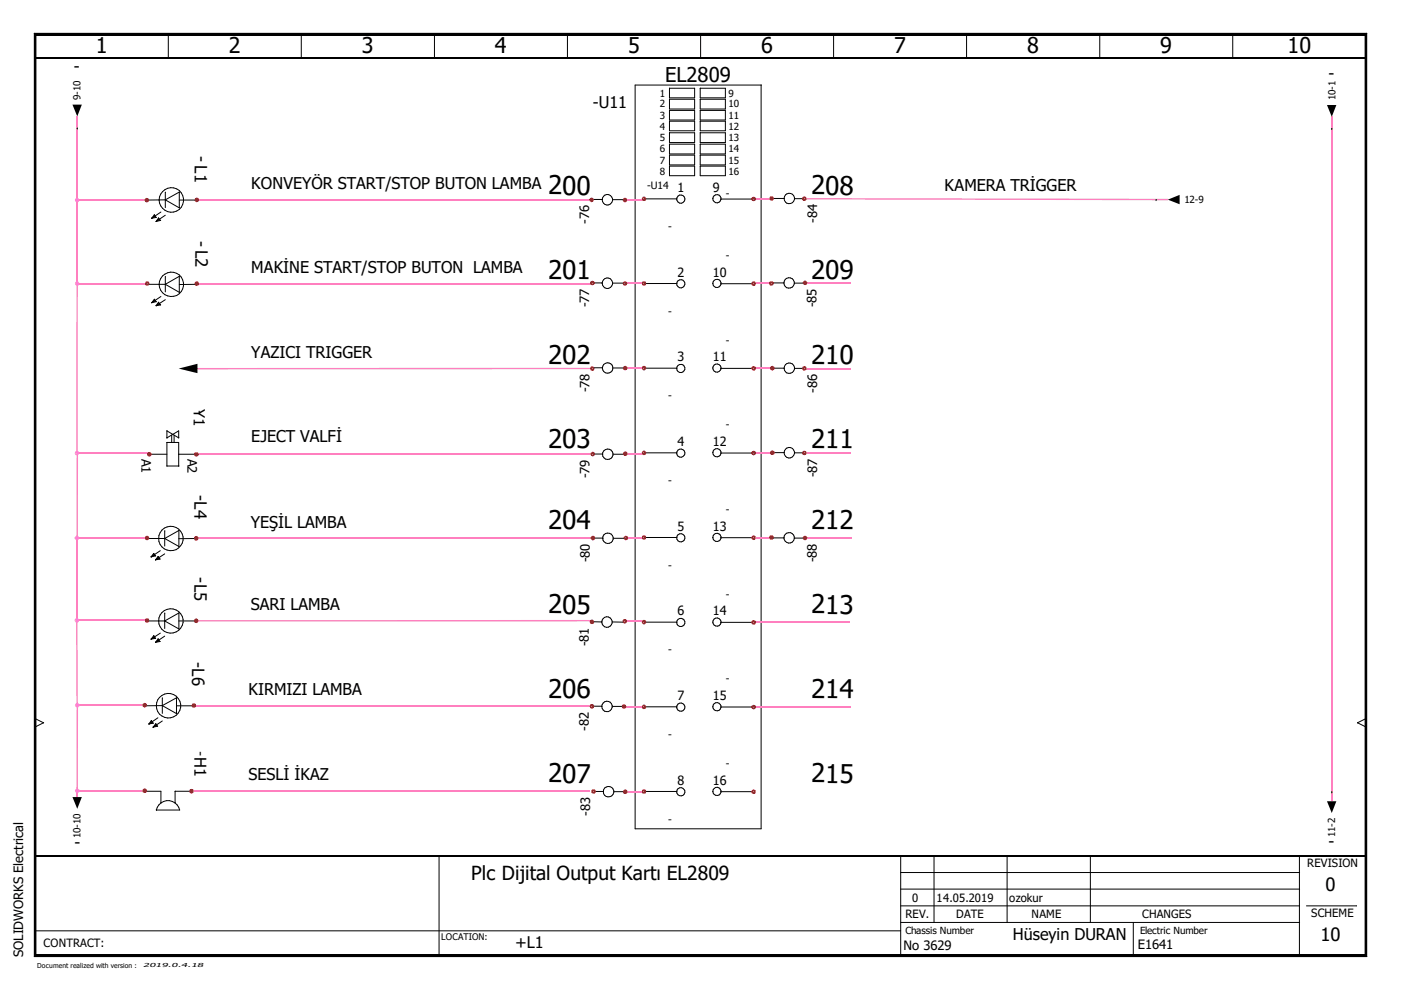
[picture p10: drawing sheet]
<svg xmlns="http://www.w3.org/2000/svg" width="297mm" height="210mm" viewBox="0 0 297 210" stroke-linecap="round" stroke-linejoin="round" font-family="sans-serif">
<path d="M.1 0h296.8v209.8h-296.8z" fill="none" stroke="#fff" stroke-width=".21"/>
<g fill="none" stroke="#000" stroke-width=".21">
<path d="M7.3 7.1l.3 .4zM7.3 7.1h282.5zM7.3 7.1v195.7zM7.3 7.1h282.5v195.7h-282.5zM7.6 7.5h281.8zM7.6 7.5v194.9zM7.6 7.5h281.8v194.9h-281.8zM35.7 7.2v5M63.9 7.2v5M92.2 7.2l-.1 5M120.4 7.2l-.1 5M148.6 7.2l-.1 5"/>
<path d="M161.4 18v157.7h-26.7v-157.7h26.7M176.8 7.2l-.1 5M205 7.2l-.1 5M233.2 7.2v5M261.4 7.2v5M289.4 7.5v194.9zM289.8 7.1l-.4 .4zM289.8 7.1v195.7zM136.7 42.2h6.8M143.5 42.2h.1M151.1 42.1h.1M152.8 42.2h6.8"/>
<path d="M136.7 78.1h6.8M136.7 60.1h6.8M143.5 78.1h.1M143.5 60.2h.1M151.1 78h.1M151.1 60.1h.1M152.8 78.1h6.8M152.8 60.2h6.8M136.7 96h6.8M143.5 96.1h.1M151.1 96h.1M152.8 96.1h6.8"/>
<path d="M136.7 114h6.8M143.5 114h.1M151.1 114h.1M152.8 114h6.8M136.7 131.9h6.8M143.5 132h.1M151.1 131.9h.1M152.8 132h6.8M7.4 154.1h.1M7.4 152.4l1.8 .8M9.2 153.2l-1.8 .9M9.2 153.2h.1"/>
<path d="M136.7 149.9h6.8M143.5 149.9h.1M151.1 149.9h.1M152.8 149.9h6.8M287.8 153.2h.1M287.8 153.2l1.8 .9M289.6 154.1h.1M289.6 152.4l-1.8 .8M136.7 167.8h6.8M143.5 167.9h.1M151.1 167.8h.1M152.8 167.9h6.8"/>
<path d="M7.4 197.4h183.6M93.1 181.5v21.1M191 195.6h84.5M191 192.1h84.5M191 188.5h84.5M191 185h84.5M191 181.5v21.1M198.1 181.5l-.1 14.1M213.6 181.5l-.1 14.1M231.2 181.5v14.1M240.3 195.6v7M275.5 181.5h.1"/>
<path d="M275.5 181.5v21.1M277 192.1h10.6M7.3 202.8h282.5zM7.6 202.4l-.3 .4zM7.6 202.4h281.8zM289.4 202.4l.4 .4z"/>
<circle cx="144.3" cy="42.2" r=".88"/>
<circle cx="152" cy="42.1" r=".88"/>
<circle cx="144.3" cy="78.1" r=".88"/>
<circle cx="144.3" cy="60.2" r=".88"/>
<circle cx="152" cy="78" r=".87"/>
<circle cx="152" cy="60.1" r=".88"/>
<circle cx="144.3" cy="96.1" r=".87"/>
<circle cx="152" cy="96" r=".87"/>
<circle cx="144.3" cy="114" r=".87"/>
<circle cx="152" cy="113.9" r=".87"/>
<circle cx="144.3" cy="132" r=".87"/>
<circle cx="152" cy="131.9" r=".88"/>
<circle cx="144.3" cy="149.9" r=".88"/>
<circle cx="152" cy="149.9" r=".88"/>
<circle cx="144.3" cy="167.9" r=".88"/>
<circle cx="152" cy="167.8" r=".88"/>
</g>
<path d="M7.3 7.3h282.5M7.3 202.6h282.5" fill="none" stroke="#000" stroke-width=".38"/>
<path d="M7.3 7.1l.3 .4zM289.8 7.1l-.4 .4zM7.6 202.4l-.3 .4zM289.4 202.4l.4 .4z" fill="#000"/>
<path d="M7.4 7.1v195.7M7.4 12.2h282.2M289.6 7.1v195.7M7.4 181.5h282.2" fill="none" stroke="#000" stroke-width=".34"/>
<path d="M16.2 167.7h.3v1.3h-.3z" fill-rule="evenodd" fill="#ff7fbf"/>
<path d="M16.4 24.6v35.5M282.3 24.7v145.2M16.4 42.4h14.7M41.7 42.4h83.7M170.7 60h9.6M16.4 60.1h14.8M41.7 60.1h83.6M16.4 96.1h15.3M41.4 96.2h83.9M170.7 114.1h9.8M160.2 131.9h20.1" fill="none" stroke="#ff7fbf" stroke-width=".3"/>
<path d="M41.7 78.1h83.9M16.4 96.1v18" fill="none" stroke="#ff7fbf" stroke-width=".34"/>
<g fill="none" stroke="#000" stroke-width=".21">
<path d="M141.9 18.7h5.4v2h-5.4zM148.5 18.7h5.3v2h-5.3zM16.4 27.2h.1M141.9 21h5.4v2.1h-5.4zM141.9 23.4h5.4v2h-5.4zM141.9 25.7h5.4v2h-5.4zM141.9 28.2h5.4v2h-5.4zM141.9 30.6h5.4v2h-5.4zM141.9 32.9h5.4v2.1h-5.4zM141.9 35.2h5.4v2.1h-5.4zM148.5 21h5.3v2.1h-5.3zM148.5 23.4h5.3v2h-5.3z"/>
<path d="M148.5 25.7h5.3v2h-5.3zM148.5 28.2h5.3v2h-5.3zM148.5 30.6h5.3v2h-5.3zM148.5 32.9h5.3v2.1h-5.3zM148.5 35.2h5.3v2.1h-5.3zM282.4 27.3h.1M31.7 96.3h3.7M35.4 92.8l2.5-1.4v1.4M35.4 91.4v1.4M35.4 92.8h.1M35.4 91.4l2.5 1.4M35.4 91.4h.1"/>
<path d="M36.4 92.2v1.6M36.9 92.2v1.6M37.9 96.3h3.8M37.9 98.8v-5h-2.5v5h2.5M37.9 92.8h.1M16.4 167h.1"/>
</g>
<path d="M15.4 22.2h2l-1 2.5zM281.3 22.3h2l-.9 2.5zM15.4 169h2l-1 2.5z" fill="#000"/>
<path d="M170.8 42l76.8 .2v.3l-76.8-.2z" fill="#ff7fbf"/>
<g fill="none" stroke="#ff7fbf" stroke-width=".3">
<path d="M132.5 42.4h3.9M160.2 42.1h3.4M132.5 60.1h3.6M132.5 78h3.6M160.1 78.1h3.3M160.2 60.1h3.3M170.8 78.2h9.6M132.6 96.2h3.5M160.1 96h3.3M170.7 96.1h9.6M31.2 114.1h-14.9v17.4M41.6 114.2h83.9"/>
<path d="M132.7 114.1h3.5M160.2 114h3.4M16.3 131.6h14.9M132.5 131.7h3.5M16.4 149.5h14.3M41.1 149.6h83.9M132.6 149.9h3.5M160.2 149.9h20.2M16.4 167.7h14.3M41.1 167.8h83.9M132.6 167.9h3.5"/>
</g>
<g fill="none" stroke="#000" stroke-width=".21">
<path d="M32.2 46.3h.1M32.7 45.6l-.5 .7M32.7 45.6h.1M32.7 45.6l.4 .5M33.1 46.9h.1M33.1 46.1h.1M33.1 46.1l-.9 .2M33.6 46.2l-.5 .7M33.6 46.2h.1M33.6 46.2l.4 .5M33.7 42.4h.1M34 46.7h.1"/>
<path d="M34 46.7l-.9 .2M34.1 45l-1.9 1.3M35 42.4h.1M35 42.4h-3.8M35 42.4l3 1.7M35 45.6l-1.9 1.3M35.1 40.8l-.1 3.2M35.1 58.7l-.1 3.2M38 58.6l-3 1.7 3 1.7M38 40.7v3.4M38 58.6v3.4M38 58.6h.1"/>
<path d="M38 44.1h.1M38 40.7h.1M38 40.7l-3 1.7M38 42.4h3.9M125.8 42.3h1.9M125.8 60h1.9M127.7 42.3h.1M129.9 42.3h2.3M163.9 60h2.3M163.9 42.1h2.4M168.5 42.1h1.8M245.1 42.3h.1"/>
<path d="M31.2 60.3h3.9M32.2 64.2h.1M32.7 63.5l-.5 .7M32.7 63.5h.1M32.7 63.5l.4 .5M33.1 64.8h.1M33.1 64h.1M33.1 64l-.9 .2M33.6 64.1l-.5 .7M33.6 64.1h.1M33.6 64.1l.4 .5M34 64.6h.1"/>
<path d="M34 64.6l-.9 .2M34.1 62.9l-1.9 1.3M35 63.5l-1.9 1.3M38 62h.1M41.9 60.3h.1M41.9 60.3h-3.9M125.9 78h1.8M127.7 60h.1M127.7 78h.1M129.9 60h2.3M129.9 78h2.4M163.9 78.1h2.4"/>
<path d="M168.4 60h1.9M168.5 78.1h1.8M125.9 96.3h1.9M127.8 96.3h.1M130 96.3h2.3M163.9 96h2.4M168.5 96h1.8M31 114.2h4M32 118.1h.1M32.6 117.3l-.6 .8M32.6 117.3h.1M32.6 117.3l.4 .6"/>
<path d="M33 118.7h.1M33 117.9h.1M33 117.9l-1 .2M33.5 118l-.5 .7M33.5 118h.1M33.5 118l.4 .5M33.9 118.5h.1M33.9 118.5l-.9 .2M34 116.8l-2 1.3M34.9 117.4l-1.9 1.3M35 112.6l-.1 3.2M37.9 112.5l-3 1.7 3 1.7"/>
<path d="M37.9 115.9h.1M37.9 112.5v3.4M37.9 112.5h.1M41.8 114.2h-3.9M125.9 114.1h1.9M127.8 114.1h.1M130 114.1h2.4M163.9 114h2.3M168.5 114.1h1.8M31 131.7h4M32 135.5h.1M32.6 134.8l-.6 .7"/>
<path d="M32.6 134.8h.1M32.6 134.8l.4 .5M33 136.2h.1M33 135.3h.1M33 135.3l-1 .2M33.5 135.5l-.5 .7M33.5 135.5h.1M33.5 135.5l.4 .5M33.9 136h.1M33.9 136l-.9 .2M34 134.2l-2 1.3M34.9 134.9l-1.9 1.3"/>
<path d="M35 130l-.1 3.3M37.9 131.7h3.9M37.9 130v3.3M37.9 130l-3 1.7 3 1.6M37.9 133.3h.1M37.9 130h.1M125.7 131.8l1.9 .1M129.8 131.9h2.3M132.1 131.9h.1M31.6 153.5h.1M32.1 152.8l-.5 .7M32.1 152.8h.1"/>
<path d="M32.1 152.8l.4 .5M32.5 154.2h.1M32.5 153.3h.1M32.5 153.3l-.9 .2M33 153.5l-.5 .7M33 153.5h.1M33 153.5l.4 .5M33.1 149.6h.1M33.4 154h.1M33.4 154l-.9 .2M33.5 152.2l-1.9 1.3M34.4 149.6h-3.9"/>
<path d="M34.4 149.6h.1M34.4 149.6l3 1.7M34.4 152.9l-1.9 1.3M34.5 148l-.1 3.3M37.4 151.3h.1M37.4 148v3.3M37.4 148h.1M37.4 148l-3 1.6M37.4 149.6h3.9M125.7 149.7h1.9M127.6 149.8h.1M129.8 149.8h2.4"/>
<path d="M30.6 167.8h3.5v2.4M34.1 170.2h.1M34.2 170.2l-.8 1-.3 .5h5l-.2-.5-.8-1M34.2 170.2a2.44 2.44 0 0 1 2.9 0M37.1 170.2h.1M40.6 167.8h-3.5v2.4M126.1 167.8h1.8M127.9 167.9h.1M130.1 167.9h2.4M282.4 167.9h.1"/>
<circle cx="36.3" cy="42.4" r="2.61"/>
<circle cx="128.8" cy="42.4" r="1.11"/>
<circle cx="167.3" cy="60" r="1.11"/>
<circle cx="167.3" cy="42.1" r="1.11"/>
<circle cx="36.3" cy="60.3" r="2.61"/>
<circle cx="128.8" cy="60" r="1.11"/>
<circle cx="128.8" cy="78" r="1.11"/>
<circle cx="167.3" cy="78.1" r="1.11"/>
<circle cx="128.9" cy="96.3" r="1.11"/>
<circle cx="167.3" cy="96" r="1.11"/>
<circle cx="36.2" cy="114.2" r="2.59"/>
<circle cx="128.9" cy="114.1" r="1.11"/>
<circle cx="167.3" cy="114" r="1.12"/>
<circle cx="36.2" cy="131.6" r="2.6"/>
<circle cx="128.7" cy="131.9" r="1.11"/>
<circle cx="35.7" cy="149.6" r="2.59"/>
<circle cx="128.7" cy="149.8" r="1.11"/>
<circle cx="129" cy="167.8" r="1.11"/>
</g>
<g fill="#000">
<path d="M32.7 45.6l.4 .5h-.4zM32.7 45.6v.5l-.5 .2zM33.6 46.2l.4 .5-.4 .1zM33.6 46.2v.6l-.5 .1zM247.6 42.3l2.5-1v2zM32.7 63.5l.4 .5-.4 .1zM32.7 63.5v.6l-.5 .1zM33.6 64.1l.4 .5-.4 .1zM33.6 64.1v.6l-.5 .1zM37.9 78.1l4-1v2zM32.6 117.3l.4 .6h-.4zM32.6 117.3v.6l-.6 .2z"/>
<path d="M33.5 118l.4 .5-.4 .1zM33.5 118v.6l-.5 .1zM32.6 134.8l.4 .5-.4 .1zM32.6 134.8v.6l-.6 .1zM33.5 135.5l.4 .5-.4 .1zM33.5 135.5v.6l-.5 .1zM32.1 152.8l.4 .5-.4 .1zM32.1 152.8v.6l-.5 .1zM33 153.5l.4 .5-.4 .1zM33 153.5v.6l-.5 .1zM281.3 169.9h2l-.9 2.5z"/>
</g>
<path d="M16.3 60.1v36M41.6 131.6h83.9M16.4 149.5v18.2" fill="none" stroke="#ff7fbf" stroke-width=".34"/>
<path d="M16.3 131.5v18" fill="none" stroke="#ff7fbf" stroke-width=".38"/>
<g fill="#a50000">
<path d="M171 113.7l.2 .3h-.5z"/>
<path d="M170.7 113.6l.3 .1-.3 .3z"/>
<path d="M170.3 113.7l.4-.1v.4z"/>
<path d="M170.3 113.7l.3 .3h-.4z"/>
<path d="M170.2 114l.4 .1-.3 .3z"/>
<path d="M170.6 114.1l.1 .5-.4-.2z"/>
<path d="M170.7 114.1l.3 .3-.3 .2z"/>
<path d="M170.7 114h.5l-.2 .4z"/>
<path d="M171 59.6l.2 .4h-.5z"/>
<path d="M170.7 59.5l.3 .1-.3 .3z"/>
<path d="M170.3 59.6l.4-.1-.1 .4z"/>
<path d="M170.3 59.6l.3 .4h-.4z"/>
<path d="M170.2 60h.4l-.3 .3z"/>
<path d="M170.6 60l.1 .5-.4-.2z"/>
<path d="M170.7 60l.3 .3-.3 .2z"/>
<path d="M170.7 60h.5l-.2 .3z"/>
<path d="M170.6 42.1l.3-.3 .1 .3z"/>
<path d="M170.5 41.6l.4 .2-.3 .3z"/>
<path d="M170.2 41.8l.3-.2v.5z"/>
<path d="M170.2 41.8l.3 .3h-.5z"/>
<path d="M170 42.1l.5 .1-.3 .3z"/>
<path d="M170.2 42.5l.3-.3v.4z"/>
<path d="M170.5 42.2l.4 .3-.4 .1z"/>
<path d="M170.6 42.2l.4-.1-.1 .4z"/>
<path d="M170.6 96l.3-.3 .1 .3z"/>
<path d="M170.5 95.5l.4 .2-.3 .3z"/>
<path d="M170.2 95.7l.3-.2v.5z"/>
<path d="M170.2 95.7l.3 .3h-.5z"/>
<path d="M170 96l.5 .1-.3 .3z"/>
<path d="M170.5 96.1v.4l-.3-.1z"/>
<path d="M170.5 96.1l.4 .3-.4 .1z"/>
<path d="M170.6 96.1l.4-.1-.1 .4z"/>
<path d="M170.6 78.1l.3-.3 .1 .3z"/>
<path d="M170.5 77.6l.4 .2-.3 .3z"/>
<path d="M170.2 77.8l.3-.2v.5z"/>
<path d="M170.2 77.8l.3 .3h-.5z"/>
<path d="M170 78.1h.5l-.3 .3z"/>
<path d="M170.5 78.1v.5l-.3-.2z"/>
<path d="M170.5 78.1l.4 .3-.4 .2z"/>
<path d="M170.6 78.1h.4l-.1 .3z"/>
<path d="M163.8 96l.3-.4 .1 .4z"/>
<path d="M163.7 95.5l.4 .1-.3 .4z"/>
<path d="M163.4 95.6l.3-.1v.4z"/>
<path d="M163.4 95.6l.3 .4h-.5z"/>
<path d="M163.2 96h.5l-.3 .4z"/>
<path d="M163.7 96v.5l-.3-.1z"/>
<path d="M163.7 96.1l.4 .3-.4 .1z"/>
<path d="M163.8 96h.4l-.1 .4z"/>
<path d="M163.8 78l.3-.3 .1 .4z"/>
<path d="M163.7 77.6l.4 .1-.3 .3z"/>
<path d="M163.4 77.7l.3-.1v.4z"/>
<path d="M163.4 77.7l.3 .4h-.5z"/>
<path d="M163.2 78.1h.5l-.3 .3z"/>
<path d="M163.7 78.1v.5l-.3-.2z"/>
<path d="M163.7 78.1l.4 .3-.4 .2z"/>
<path d="M163.8 78.1h.4l-.1 .3z"/>
<path d="M163.6 42l.4-.3 .1 .4z"/>
<path d="M163.6 41.6l.4 .1-.4 .3z"/>
<path d="M163.2 41.7l.4-.1v.4z"/>
<path d="M163.2 41.7l.4 .3-.5 .1z"/>
<path d="M163.1 42.1h.5l-.4 .3z"/>
<path d="M163.2 42.4l.4-.3v.5z"/>
<path d="M163.6 42.1l.4 .3-.4 .2z"/>
<path d="M163.6 42.1h.5l-.1 .3z"/>
<path d="M163.6 113.9l.3-.3 .2 .4z"/>
<path d="M163.6 113.5l.3 .1-.3 .3z"/>
<path d="M163.2 113.6l.4-.1v.4z"/>
<path d="M163.2 113.6l.3 .4h-.4z"/>
<path d="M163.1 114h.4l-.3 .3z"/>
<path d="M163.2 114.3l.4-.3v.5z"/>
<path d="M163.6 114l.3 .3-.3 .2z"/>
<path d="M163.6 114h.5l-.2 .3z"/>
<path d="M163.6 60.1l.3-.4 .1 .4z"/>
<path d="M163.5 59.6l.4 .1-.3 .4z"/>
<path d="M163.2 59.7l.3-.1v.5z"/>
<path d="M163.2 59.7l.3 .4h-.4z"/>
<path d="M163.1 60.1l.4 .1-.3 .3z"/>
<path d="M163.5 60.2v.4l-.3-.1z"/>
<path d="M163.5 60.2l.4 .3-.4 .1z"/>
<path d="M163.6 60.1h.4l-.1 .4z"/>
<path d="M159.8 167.9l.3-.4 .2 .4z"/>
<path d="M159.8 167.4l.3 .1-.3 .4z"/>
<path d="M159.4 167.5l.4-.1v.4z"/>
<path d="M159.4 167.5l.4 .4h-.5z"/>
<path d="M159.3 167.9h.5l-.4 .3z"/>
<path d="M159.8 167.9v.5l-.4-.2z"/>
<path d="M159.8 167.9l.3 .3-.3 .2z"/>
<path d="M159.8 167.9h.5l-.2 .3z"/>
<path d="M159.8 149.9l.3-.3 .2 .3z"/>
<path d="M159.8 149.4l.3 .2-.3 .3z"/>
<path d="M159.4 149.6l.4-.2v.5z"/>
<path d="M159.4 149.6l.4 .3h-.5z"/>
<path d="M159.3 149.9h.5l-.4 .4z"/>
<path d="M159.8 149.9v.5l-.4-.1z"/>
<path d="M159.8 149.9l.3 .4-.3 .1z"/>
<path d="M159.8 149.9h.5l-.2 .4z"/>
<path d="M159.8 131.9l.3-.3 .2 .4z"/>
<path d="M159.8 131.4l.3 .2-.3 .3z"/>
<path d="M159.4 131.6l.4-.2v.5z"/>
<path d="M159.4 131.6l.4 .3-.5 .1z"/>
<path d="M159.3 132h.5l-.4 .3z"/>
<path d="M159.8 132v.5l-.4-.2z"/>
<path d="M159.8 132l.3 .3-.3 .2z"/>
<path d="M159.8 132h.5l-.2 .3z"/>
<path d="M159.8 114l.3-.3 .2 .3z"/>
<path d="M159.8 113.5l.3 .2-.3 .3z"/>
<path d="M159.4 113.7l.4-.2v.5z"/>
<path d="M159.4 113.7l.4 .3h-.5z"/>
<path d="M159.3 114h.5l-.4 .3z"/>
<path d="M159.4 114.3l.4-.3v.5z"/>
<path d="M159.8 114l.3 .3-.3 .2z"/>
<path d="M159.8 114h.5l-.2 .3z"/>
<path d="M159.8 96l.3-.3 .2 .4z"/>
<path d="M159.8 95.5l.3 .2-.3 .3z"/>
<path d="M159.4 95.7l.4-.2v.5z"/>
<path d="M159.4 95.7l.4 .3-.5 .1z"/>
<path d="M159.3 96.1h.5l-.4 .3z"/>
<path d="M159.4 96.4l.4-.3v.5z"/>
<path d="M159.8 96.1l.3 .3-.3 .2z"/>
<path d="M159.8 96.1h.5l-.2 .3z"/>
<path d="M159.8 78.1l.3-.3 .2 .3z"/>
<path d="M159.8 77.6l.3 .2-.3 .3z"/>
<path d="M159.4 77.8l.4-.2v.5z"/>
<path d="M159.4 77.8l.4 .3h-.5z"/>
<path d="M159.3 78.1h.5l-.4 .3z"/>
<path d="M159.4 78.4l.4-.3v.5z"/>
<path d="M159.8 78.1l.3 .3-.3 .2z"/>
<path d="M159.8 78.1h.5l-.2 .3z"/>
<path d="M159.8 60.1l.3-.3 .2 .4z"/>
<path d="M159.8 59.6l.3 .2-.3 .3z"/>
<path d="M159.4 59.8l.4-.2v.5z"/>
<path d="M159.4 59.8l.3 .4h-.4z"/>
<path d="M159.3 60.2h.5l-.4 .3z"/>
<path d="M159.4 60.5l.4-.3v.5z"/>
<path d="M159.8 60.2l.3 .3-.3 .2z"/>
<path d="M159.8 60.2h.5l-.2 .3z"/>
<path d="M159.8 42.2l.3-.4 .2 .4z"/>
<path d="M159.8 41.7l.3 .1-.3 .4z"/>
<path d="M159.4 41.8l.4-.1v.5z"/>
<path d="M159.4 41.8l.3 .4h-.4z"/>
<path d="M159.3 42.2h.5l-.4 .3z"/>
<path d="M159.4 42.5l.4-.3v.5z"/>
<path d="M159.8 42.2l.3 .3-.3 .2z"/>
<path d="M159.8 42.2h.5l-.2 .3z"/>
<path d="M136.6 167.8l.3-.3 .1 .3z"/>
<path d="M136.5 167.3l.4 .2-.3 .3z"/>
<path d="M136.2 167.5l.3-.2v.5z"/>
<path d="M136.2 167.5l.3 .3h-.4z"/>
<path d="M136.1 167.8l.4 .1-.3 .3z"/>
<path d="M136.5 167.9v.4l-.3-.1z"/>
<path d="M136.5 167.9l.4 .3-.4 .1z"/>
<path d="M136.6 167.8h.4l-.1 .4z"/>
<path d="M136.6 149.8l.3-.3 .1 .4z"/>
<path d="M136.5 149.4l.4 .1-.3 .3z"/>
<path d="M136.2 149.5l.3-.1v.4z"/>
<path d="M136.2 149.5l.3 .4h-.4z"/>
<path d="M136.1 149.9h.4l-.3 .3z"/>
<path d="M136.5 149.9v.5l-.3-.2z"/>
<path d="M136.5 149.9l.4 .3-.4 .2z"/>
<path d="M136.6 149.9h.4l-.1 .3z"/>
<path d="M136.6 131.9l.3-.3 .1 .3z"/>
<path d="M136.5 131.4l.4 .2-.3 .3z"/>
<path d="M136.2 131.6l.3-.2v.5z"/>
<path d="M136.2 131.6l.3 .3h-.4z"/>
<path d="M136.1 131.9l.4 .1-.3 .2z"/>
<path d="M136.5 132v.4l-.3-.2z"/>
<path d="M136.5 132l.4 .2-.4 .2z"/>
<path d="M136.6 131.9h.4l-.1 .3z"/>
<path d="M136.6 113.9l.3-.3 .1 .4z"/>
<path d="M136.5 113.5l.4 .1-.3 .3z"/>
<path d="M136.2 113.6l.3-.1v.4z"/>
<path d="M136.2 113.6l.3 .4h-.4z"/>
<path d="M136.1 114h.4l-.3 .3z"/>
<path d="M136.5 114v.5l-.3-.2z"/>
<path d="M136.5 114l.4 .3-.4 .2z"/>
<path d="M136.6 114h.4l-.1 .3z"/>
<path d="M136.6 96l.3-.3 .1 .3z"/>
<path d="M136.5 95.5l.4 .2-.3 .3z"/>
<path d="M136.2 95.7l.3-.2v.5z"/>
<path d="M136.2 95.7l.3 .3h-.4z"/>
<path d="M136.1 96l.4 .1-.3 .3z"/>
<path d="M136.5 96.1v.4l-.3-.1z"/>
<path d="M136.5 96.1l.4 .3-.4 .1z"/>
<path d="M136.6 96h.4l-.1 .4z"/>
<path d="M136.6 78l.3-.3 .1 .4z"/>
<path d="M136.5 77.6l.4 .1-.3 .3z"/>
<path d="M136.2 77.7l.3-.1v.4z"/>
<path d="M136.2 77.7l.3 .4h-.4z"/>
<path d="M136.1 78.1h.4l-.3 .3z"/>
<path d="M136.5 78.1v.5l-.3-.2z"/>
<path d="M136.5 78.1l.4 .3-.4 .2z"/>
<path d="M136.6 78.1h.4l-.1 .3z"/>
<path d="M136.6 60.1l.3-.4 .1 .4z"/>
<path d="M136.5 59.6l.4 .1-.3 .4z"/>
<path d="M136.2 59.7l.3-.1v.5z"/>
<path d="M136.2 59.7l.3 .4h-.4z"/>
<path d="M136.1 60.1h.4l-.3 .4z"/>
<path d="M136.5 60.1v.5l-.3-.1z"/>
<path d="M136.5 60.2l.4 .3-.4 .1z"/>
<path d="M136.6 60.1h.4l-.1 .4z"/>
<path d="M136.6 42.1l.3-.3 .1 .4z"/>
<path d="M136.5 41.7l.4 .1-.3 .3z"/>
<path d="M136.2 41.8l.3-.1v.4z"/>
<path d="M136.2 41.8l.3 .4h-.4z"/>
<path d="M136.1 42.2h.4l-.3 .3z"/>
<path d="M136.5 42.2v.4l-.3-.1z"/>
<path d="M136.5 42.2l.4 .3-.4 .1z"/>
<path d="M136.6 42.2h.4l-.1 .3z"/>
<path d="M132.7 114l.4-.3 .1 .3z"/>
<path d="M132.7 113.6l.4 .1-.4 .3z"/>
<path d="M132.3 113.7l.4-.1v.4z"/>
<path d="M132.3 113.7l.3 .3h-.4z"/>
<path d="M132.2 114l.4 .1-.3 .3z"/>
<path d="M132.6 114.1l.1 .5-.4-.2z"/>
<path d="M132.7 114.1l.4 .3-.4 .2z"/>
<path d="M132.7 114h.5l-.1 .4z"/>
<path d="M132.6 96.1l.3-.3 .2 .4z"/>
<path d="M132.6 95.7l.3 .1-.3 .3z"/>
<path d="M132.2 95.8l.4-.1v.4z"/>
<path d="M132.2 95.8l.3 .4h-.4z"/>
<path d="M132.1 96.2h.4l-.3 .4z"/>
<path d="M132.5 96.2l.1 .5-.4-.1z"/>
<path d="M132.6 96.2l.3 .4-.3 .1z"/>
<path d="M132.6 96.2h.5l-.2 .4z"/>
<path d="M132.6 167.9l.3-.4 .2 .4z"/>
<path d="M132.6 167.4l.3 .1-.3 .4z"/>
<path d="M132.2 167.5l.4-.1v.4z"/>
<path d="M132.2 167.5l.3 .4h-.4z"/>
<path d="M132.1 167.9h.4l-.3 .3z"/>
<path d="M132.5 167.9l.1 .5-.4-.2z"/>
<path d="M132.6 167.9l.3 .3-.3 .2z"/>
<path d="M132.6 167.9h.5l-.2 .3z"/>
<path d="M132.9 77.7l.2 .4h-.5z"/>
<path d="M132.5 77.6l.4 .1-.3 .3z"/>
<path d="M132.2 77.7l.3-.1v.4z"/>
<path d="M132.2 77.7l.3 .4h-.5z"/>
<path d="M132 78.1h.5l-.3 .3z"/>
<path d="M132.5 78.1v.4l-.3-.1z"/>
<path d="M132.5 78.1l.4 .3-.4 .1z"/>
<path d="M132.6 78.1h.5l-.2 .3z"/>
<path d="M132.5 60.1l.3-.3 .2 .3z"/>
<path d="M132.5 59.6l.3 .2-.3 .3z"/>
<path d="M132.2 59.8l.3-.2v.5z"/>
<path d="M132.2 59.8l.3 .3h-.5z"/>
<path d="M132 60.1l.5 .1-.3 .3z"/>
<path d="M132.5 60.2v.4l-.3-.1z"/>
<path d="M132.5 60.2l.3 .3-.3 .1z"/>
<path d="M132.5 60.1h.5l-.2 .4z"/>
<path d="M132.5 42.4l.3-.3 .2 .3z"/>
<path d="M132.5 41.9l.3 .2-.3 .3z"/>
<path d="M132.2 42.1l.3-.2v.5z"/>
<path d="M132.2 42.1l.3 .3h-.5z"/>
<path d="M132 42.4l.5 .1-.3 .3z"/>
<path d="M132.5 42.5v.4l-.3-.1z"/>
<path d="M132.5 42.5l.3 .3-.3 .1z"/>
<path d="M132.5 42.4h.5l-.2 .4z"/>
<path d="M132.8 131.4l.2 .3h-.5z"/>
<path d="M132.5 131.2l.3 .2-.3 .3z"/>
<path d="M132.1 131.4l.4-.2v.5z"/>
<path d="M132.1 131.4l.3 .3h-.5z"/>
<path d="M131.9 131.7h.5l-.3 .4z"/>
<path d="M132.4 131.7l.1 .5-.4-.1z"/>
<path d="M132.5 131.8l.3 .3-.3 .1z"/>
<path d="M132.5 131.7h.5l-.2 .4z"/>
<path d="M132.3 149.7l.3-.3 .2 .4z"/>
<path d="M132.3 149.3l.3 .1-.3 .3z"/>
<path d="M131.9 149.4l.4-.1v.4z"/>
<path d="M131.9 149.4l.3 .4h-.4z"/>
<path d="M131.8 149.8h.4l-.3 .4z"/>
<path d="M132.2 149.8l.1 .5-.4-.1z"/>
<path d="M132.3 149.8l.3 .4-.3 .1z"/>
<path d="M132.3 149.8h.5l-.2 .4z"/>
<path d="M125.9 167.8l.3-.3 .1 .3z"/>
<path d="M125.9 167.3l.3 .2-.3 .3z"/>
<path d="M125.5 167.5l.4-.2v.5z"/>
<path d="M125.5 167.5l.3 .3h-.5z"/>
<path d="M125.3 167.8l.5 .1-.3 .2z"/>
<path d="M125.5 168.1l.4-.2v.4z"/>
<path d="M125.9 167.9l.3 .2-.3 .2z"/>
<path d="M125.9 167.9l.4-.1-.1 .3z"/>
<path d="M126.1 113.7l.1 .4h-.4z"/>
<path d="M125.7 113.6l.4 .1-.3 .3z"/>
<path d="M125.3 113.7l.4-.1v.4z"/>
<path d="M125.3 113.7l.4 .4h-.5z"/>
<path d="M125.2 114.1h.5l-.4 .3z"/>
<path d="M125.3 114.4l.4-.3v.5z"/>
<path d="M125.7 114.1l.4 .3-.4 .2z"/>
<path d="M125.8 114.1h.4l-.1 .3z"/>
<path d="M125.7 96.2l.3-.3 .1 .4z"/>
<path d="M125.7 95.8l.3 .1-.3 .3z"/>
<path d="M125.3 95.9l.4-.1v.4z"/>
<path d="M125.3 95.9l.3 .4h-.4z"/>
<path d="M125.2 96.3h.4l-.3 .3z"/>
<path d="M125.3 96.6l.4-.3v.5z"/>
<path d="M125.7 96.3l.3 .3-.3 .2z"/>
<path d="M125.7 96.3h.4l-.1 .3z"/>
<path d="M125.9 59.6l.2 .4h-.5z"/>
<path d="M125.6 59.5l.3 .1-.3 .4z"/>
<path d="M125.2 59.6l.4-.1v.4z"/>
<path d="M125.2 59.6l.4 .4h-.5z"/>
<path d="M125.1 60h.5l-.4 .4z"/>
<path d="M125.2 60.4l.4-.3v.4z"/>
<path d="M125.6 60.1l.3 .3-.3 .1z"/>
<path d="M125.6 60h.5l-.2 .4z"/>
<path d="M125.6 78.1l.3-.3 .2 .3z"/>
<path d="M125.6 77.6l.3 .2-.3 .3z"/>
<path d="M125.2 77.8l.4-.2v.5z"/>
<path d="M125.2 77.8l.4 .3h-.5z"/>
<path d="M125.1 78.1l.5 .1-.4 .3z"/>
<path d="M125.2 78.5l.4-.3v.5z"/>
<path d="M125.6 78.2l.3 .3-.3 .2z"/>
<path d="M125.6 78.2l.5-.1-.2 .4z"/>
<path d="M125.6 149.7l.3-.3 .1 .3z"/>
<path d="M125.5 149.3l.4 .1-.3 .3z"/>
<path d="M125.1 149.4l.4-.1v.4z"/>
<path d="M125.1 149.4l.4 .3h-.5z"/>
<path d="M125 149.7l.5 .1-.4 .3z"/>
<path d="M125.5 149.8v.4l-.4-.1z"/>
<path d="M125.5 149.8l.4 .3-.4 .1z"/>
<path d="M125.6 149.7h.4l-.1 .4z"/>
<path d="M125.9 131.5l.1 .3h-.4z"/>
<path d="M125.5 131.4l.4 .1-.3 .3z"/>
<path d="M125.1 131.5l.4-.1v.4z"/>
<path d="M125.1 131.5l.4 .3h-.5z"/>
<path d="M125 131.8l.5 .1-.4 .3z"/>
<path d="M125.5 131.9v.4l-.4-.1z"/>
<path d="M125.5 131.9l.4 .3-.4 .1z"/>
<path d="M125.6 131.8h.4l-.1 .4z"/>
<path d="M125.5 42.3l.3-.3 .1 .4z"/>
<path d="M125.4 41.9l.4 .1-.3 .3z"/>
<path d="M125.1 42l.3-.1v.4z"/>
<path d="M125.1 42l.3 .4h-.5z"/>
<path d="M124.9 42.4h.5l-.3 .3z"/>
<path d="M125.4 42.4v.5l-.3-.2z"/>
<path d="M125.4 42.4l.4 .3-.4 .2z"/>
<path d="M125.5 42.4h.4l-.1 .3z"/>
<path d="M41.7 60.1l.4-.3 .1 .3z"/>
<path d="M41.7 59.6l.4 .2-.4 .3z"/>
<path d="M41.4 59.8l.3-.2v.5z"/>
<path d="M41.4 59.8l.3 .3h-.5z"/>
<path d="M41.2 60.1l.5 .1-.3 .3z"/>
<path d="M41.7 60.2v.4l-.3-.1z"/>
<path d="M41.7 60.2l.4 .3-.4 .1z"/>
<path d="M41.7 60.2l.5-.1-.1 .4z"/>
<path d="M41.7 42.3l.4-.3 .1 .4z"/>
<path d="M41.7 41.9l.4 .1-.4 .3z"/>
<path d="M41.4 42l.3-.1v.4z"/>
<path d="M41.4 42l.3 .3-.5 .1z"/>
<path d="M41.2 42.4h.5l-.3 .3z"/>
<path d="M41.4 42.7l.3-.3v.5z"/>
<path d="M41.7 42.4l.4 .3-.4 .2z"/>
<path d="M41.7 42.4h.5l-.1 .3z"/>
<path d="M41.7 96.3l.3-.3 .2 .3z"/>
<path d="M41.7 95.8l.3 .2-.3 .3z"/>
<path d="M41.3 96l.4-.2v.5z"/>
<path d="M41.3 96l.3 .3h-.5z"/>
<path d="M41.1 96.3l.5 .1-.3 .3z"/>
<path d="M41.6 96.4l.1 .4-.4-.1z"/>
<path d="M41.7 96.4l.3 .3-.3 .1z"/>
<path d="M41.7 96.3h.5l-.2 .4z"/>
<path d="M41.7 131.6l.2-.3 .2 .3z"/>
<path d="M41.6 131.1l.3 .2-.2 .3z"/>
<path d="M41.2 131.3l.4-.2v.5z"/>
<path d="M41.2 131.3l.4 .3h-.5z"/>
<path d="M41.1 131.6l.5 .1-.4 .3z"/>
<path d="M41.2 132l.4-.3v.4z"/>
<path d="M41.6 131.7l.3 .3-.3 .1z"/>
<path d="M41.7 131.6h.4l-.2 .4z"/>
<path d="M41.7 114.1l.2-.3 .2 .3z"/>
<path d="M41.6 113.6l.3 .2-.2 .3z"/>
<path d="M41.2 113.8l.4-.2v.5z"/>
<path d="M41.2 113.8l.4 .3h-.5z"/>
<path d="M41.1 114.1l.5 .1-.4 .3z"/>
<path d="M41.6 114.2v.4l-.4-.1z"/>
<path d="M41.6 114.2l.3 .3-.3 .1z"/>
<path d="M41.7 114.1h.4l-.2 .4z"/>
<path d="M41.4 149.2l.2 .4h-.5z"/>
<path d="M41.1 149.1l.3 .1-.3 .4z"/>
<path d="M40.8 149.2l.3-.1v.5z"/>
<path d="M40.8 149.2l.3 .4h-.5z"/>
<path d="M40.6 149.6h.5l-.3 .3z"/>
<path d="M41.1 149.6v.5l-.3-.2z"/>
<path d="M41.1 149.6l.3 .3-.3 .2z"/>
<path d="M41.1 149.6h.5l-.2 .3z"/>
<path d="M40.6 167.7l.4-.3 .1 .4z"/>
<path d="M40.6 167.3l.4 .1-.4 .3z"/>
<path d="M40.3 167.4l.3-.1v.4z"/>
<path d="M40.3 167.4l.3 .4h-.5z"/>
<path d="M40.1 167.8h.5l-.3 .3z"/>
<path d="M40.3 168.1l.3-.3v.5z"/>
<path d="M40.6 167.8l.4 .3-.4 .2z"/>
<path d="M40.6 167.8h.5l-.1 .3z"/>
<path d="M31.7 96.3l.3-.3 .2 .3z"/>
<path d="M31.7 95.8l.3 .2-.3 .3z"/>
<path d="M31.3 96l.4-.2v.5z"/>
<path d="M31.3 96l.3 .3h-.4z"/>
<path d="M31.2 96.3l.4 .1-.3 .3z"/>
<path d="M31.6 96.4l.1 .4-.4-.1z"/>
<path d="M31.7 96.4l.3 .3-.3 .1z"/>
<path d="M31.7 96.3h.5l-.2 .4z"/>
<path d="M31.2 60.1l.4-.3 .1 .3z"/>
<path d="M31.2 59.6l.4 .2-.4 .3z"/>
<path d="M30.9 59.8l.3-.2v.5z"/>
<path d="M30.9 59.8l.3 .3h-.5z"/>
<path d="M30.7 60.1l.5 .1-.3 .3z"/>
<path d="M30.9 60.5l.3-.3v.4z"/>
<path d="M31.2 60.2l.4 .3-.4 .1z"/>
<path d="M31.2 60.2l.5-.1-.1 .4z"/>
<path d="M31.5 131.2l.2 .3h-.5z"/>
<path d="M31.2 131.1l.3 .1-.3 .3z"/>
<path d="M30.8 131.2l.4-.1v.4z"/>
<path d="M30.8 131.2l.4 .3h-.5z"/>
<path d="M30.7 131.5l.5 .1-.4 .3z"/>
<path d="M31.2 131.6v.4l-.4-.1z"/>
<path d="M31.2 131.6l.3 .3-.3 .1z"/>
<path d="M31.2 131.5h.5l-.2 .4z"/>
<path d="M31.5 113.7l.2 .4h-.5z"/>
<path d="M31.2 113.6l.3 .1-.3 .3z"/>
<path d="M30.8 113.7l.4-.1v.4z"/>
<path d="M30.8 113.7l.3 .4h-.4z"/>
<path d="M30.7 114.1h.5l-.4 .3z"/>
<path d="M30.8 114.4l.4-.3v.5z"/>
<path d="M31.2 114.1l.3 .3-.3 .2z"/>
<path d="M31.2 114.1h.5l-.2 .3z"/>
<path d="M31.2 42.4l.3-.3 .1 .3z"/>
<path d="M31.1 42l.4 .1-.3 .3z"/>
<path d="M30.8 42.1l.3-.1v.4z"/>
<path d="M30.8 42.1l.3 .3h-.5z"/>
<path d="M30.6 42.4l.5 .1-.3 .3z"/>
<path d="M31.1 42.5v.4l-.3-.1z"/>
<path d="M31.1 42.5l.4 .3-.4 .1z"/>
<path d="M31.2 42.5l.4-.1-.1 .4z"/>
<path d="M31 167.3l.2 .4h-.5z"/>
<path d="M30.7 167.2l.3 .1-.3 .3z"/>
<path d="M30.3 167.3l.4-.1v.4z"/>
<path d="M30.3 167.3l.3 .4h-.4z"/>
<path d="M30.2 167.7h.4l-.3 .3z"/>
<path d="M30.3 168l.4-.3v.4z"/>
<path d="M30.7 167.7l.3 .3-.3 .1z"/>
<path d="M30.7 167.7h.5l-.2 .3z"/>
<path d="M30.7 149.5l.3-.3 .2 .3z"/>
<path d="M30.7 149l.3 .2-.3 .3z"/>
<path d="M30.3 149.2l.4-.2v.5z"/>
<path d="M30.3 149.2l.3 .3h-.4z"/>
<path d="M30.2 149.5l.4 .1-.3 .3z"/>
<path d="M30.3 149.9l.4-.3v.4z"/>
<path d="M30.7 149.6l.3 .3-.3 .1z"/>
<path d="M30.7 149.5h.5l-.2 .4z"/>
</g>
<g fill="#ff7fdf">
<path d="M16.4 167.6l.4-.3 .1 .4z"/>
<path d="M16.4 167.2l.4 .1-.4 .3z"/>
<path d="M16 167.3l.4-.1-.1 .4z"/>
<path d="M16 167.3l.3 .4h-.4z"/>
<path d="M15.9 167.7h.4l-.3 .3z"/>
<path d="M16.3 167.7l.1 .4-.4-.1z"/>
<path d="M16.4 167.7l.4 .3-.4 .1z"/>
<path d="M16.4 167.7h.5l-.1 .3z"/>
<path d="M16.4 149.5l.4-.3 .1 .3z"/>
<path d="M16.4 149l.4 .2-.4 .3z"/>
<path d="M16 149.2l.4-.2v.5z"/>
<path d="M16 149.2l.3 .3h-.4z"/>
<path d="M15.9 149.5l.4 .1-.3 .3z"/>
<path d="M16.3 149.6l.1 .4-.4-.1z"/>
<path d="M16.4 149.6l.4 .3-.4 .1z"/>
<path d="M16.4 149.5h.5l-.1 .4z"/>
<path d="M16.4 60.1l.3-.3 .1 .3z"/>
<path d="M16.4 59.6l.3 .2-.3 .3z"/>
<path d="M16 59.8l.4-.2v.5z"/>
<path d="M16 59.8l.3 .3h-.4z"/>
<path d="M15.9 60.1l.4 .1-.3 .3z"/>
<path d="M16 60.5l.4-.3v.4z"/>
<path d="M16.4 60.2l.3 .3-.3 .1z"/>
<path d="M16.4 60.2l.4-.1-.1 .4z"/>
<path d="M16.7 42.1l.1 .3h-.4z"/>
<path d="M16.4 42l.3 .1-.3 .3z"/>
<path d="M16 42.1l.4-.1v.4z"/>
<path d="M16 42.1l.3 .3h-.4z"/>
<path d="M15.9 42.4l.4 .1-.3 .3z"/>
<path d="M16 42.8l.4-.3v.4z"/>
<path d="M16.4 42.5l.3 .3-.3 .1z"/>
<path d="M16.4 42.5l.4-.1-.1 .4z"/>
<path d="M16.3 96.1l.4-.4 .1 .4z"/>
<path d="M16.3 95.6l.4 .1-.4 .4z"/>
<path d="M16 95.7l.3-.1v.5z"/>
<path d="M16 95.7l.3 .4h-.5z"/>
<path d="M15.8 96.1h.5l-.3 .3z"/>
<path d="M16.3 96.1v.5l-.3-.2z"/>
<path d="M16.3 96.1l.4 .3-.4 .2z"/>
<path d="M16.3 96.1h.5l-.1 .3z"/>
<path d="M16.6 131.2l.2 .3h-.5z"/>
<path d="M16.3 131.1l.3 .1-.3 .3z"/>
<path d="M16 131.2l.3-.1v.4z"/>
<path d="M16 131.2l.3 .3h-.5z"/>
<path d="M15.8 131.5l.5 .1-.3 .3z"/>
<path d="M16.3 131.6v.4l-.3-.1z"/>
<path d="M16.3 131.6l.3 .3-.3 .1z"/>
<path d="M16.3 131.5h.5l-.2 .4z"/>
<path d="M16.6 113.7l.2 .4h-.5z"/>
<path d="M16.3 113.6l.3 .1-.3 .3z"/>
<path d="M16 113.7l.3-.1v.4z"/>
<path d="M16 113.7l.3 .4h-.5z"/>
<path d="M15.8 114.1h.5l-.3 .3z"/>
<path d="M16.3 114.1v.5l-.3-.2z"/>
<path d="M16.3 114.1l.3 .3-.3 .2z"/>
<path d="M16.3 114.1h.5l-.2 .3z"/>
</g>
<g font-size="5.5">
<text x="116.2" y="41.2" transform="rotate(1 116.2 41.2)">200</text>
<text x="172" y="41.2" transform="rotate(1 172 41.2)">208</text>
<text x="116.2" y="59.1" transform="rotate(1 116.2 59.1)">201</text>
<text x="172" y="59.1" transform="rotate(1 172 59.1)">209</text>
<text x="116.2" y="77.1" transform="rotate(1 116.2 77.1)">202</text>
<text x="172" y="77.1" transform="rotate(1 172 77.1)">210</text>
<text x="116.2" y="95" transform="rotate(1 116.2 95)">203</text>
<text x="172" y="95" transform="rotate(1 172 95)">211</text>
<text x="116.2" y="112.1" transform="rotate(1 116.2 112.1)">204</text>
<text x="172" y="112.1" transform="rotate(1 172 112.1)">212</text>
<text x="116.2" y="130" transform="rotate(1 116.2 130)">205</text>
<text x="172" y="130" transform="rotate(1 172 130)">213</text>
<text x="116.2" y="148" transform="rotate(1 116.2 148)">206</text>
<text x="172" y="148" transform="rotate(1 172 148)">214</text>
<text x="116.2" y="165.9" transform="rotate(1 116.2 165.9)">207</text>
<text x="172" y="165.9" transform="rotate(1 172 165.9)">215</text>
</g>
<g font-size="4.6">
<text x="20.3" y="11.3">1</text>
<text x="48.5" y="11.3">2</text>
<text x="76.7" y="11.3">3</text>
<text x="104.9" y="11.3">4</text>
<text x="133.2" y="11.3">5</text>
<text x="161.4" y="11.3">6</text>
<text x="189.6" y="11.3">7</text>
<text x="217.8" y="11.3">8</text>
<text x="246" y="11.3">9</text>
<text x="273" y="11.3">10</text>
</g>
<text font-size="4.3" x="141.1" y="17.3">EL2809</text>
<text font-size="4.1" x="99.9" y="186.6">Plc Dijital Output Kartı EL2809</text>
<g font-size="3.9">
<text x="281" y="188.8">0</text>
<text x="279.9" y="199.4">10</text>
</g>
<g font-size="3.6">
<text x="41.3" y="35" transform="rotate(91 41.3 35)">L1</text>
<text x="43.8" y="34.4" transform="rotate(-90 43.8 34.4)">-</text>
<text x="41.5" y="53" transform="rotate(91 41.5 53)">L2</text>
<text x="43.8" y="52.3" transform="rotate(-90 43.8 52.3)">-</text>
<text x="41.2" y="106.3" transform="rotate(91 41.2 106.3)">L4</text>
<text x="43.6" y="106.2" transform="rotate(-90 43.6 106.2)">-</text>
<text x="41.2" y="123.7" transform="rotate(91 41.2 123.7)">L5</text>
<text x="43.6" y="123.7" transform="rotate(-90 43.6 123.7)">-</text>
<text x="40.7" y="141.7" transform="rotate(91 40.7 141.7)">L6</text>
<text x="43.1" y="141.6" transform="rotate(-90 43.1 141.6)">-</text>
</g>
<g font-size="3.4">
<text x="15.7" y="15.3">-</text>
<text x="281.7" y="16.7">-</text>
<text x="125.7" y="22.9">-U11</text>
<text x="53.3" y="40.1">KONVEYÖR START/STOP BUTON LAMBA</text>
<text x="200.3" y="40.6">KAMERA TRİGGER</text>
<text x="53.3" y="57.8">MAKİNE START/STOP BUTON LAMBA</text>
<text x="53.3" y="75.9">YAZICI TRIGGER</text>
<text x="53.3" y="93.7">EJECT VALFİ</text>
<text x="53.2" y="111.8">YEŞİL LAMBA</text>
<text x="53.2" y="129.3">SARI LAMBA</text>
<text x="52.7" y="147.3">KIRMIZI LAMBA</text>
<text x="41.3" y="160.4" transform="rotate(90 41.3 160.4)">H1</text>
<text x="52.7" y="165.5">SESLİ İKAZ</text>
<text x="15.8" y="179.7">-</text>
<text x="281.7" y="179.5">-</text>
<text x="109.3" y="201.1">+L1</text>
<text x="214.8" y="199.4">Hüseyin DURAN</text>
</g>
<text font-size="3.2" x="41.1" y="86.8" transform="rotate(91 41.1 86.8)">Y1</text>
<g font-size="2.7">
<text x="143.6" y="40.7">1</text>
<text x="151.2" y="40.7">9</text>
<text x="124.9" y="47.5" transform="rotate(-90 124.9 47.5)">-76</text>
<text x="173.2" y="47.3" transform="rotate(-90 173.2 47.3)">-84</text>
<text x="143.6" y="58.6">2</text>
<text x="151.2" y="58.6">10</text>
<text x="124.9" y="65.2" transform="rotate(-90 124.9 65.2)">-77</text>
<text x="173.1" y="65.2" transform="rotate(-90 173.1 65.2)">-85</text>
<text x="143.6" y="76.6">3</text>
<text x="151.2" y="76.6">11</text>
<text x="125" y="83.1" transform="rotate(-90 125 83.1)">-78</text>
<text x="173.2" y="83.3" transform="rotate(-90 173.2 83.3)">-86</text>
<text x="43.2" y="88" transform="rotate(-90 43.2 88)">-</text>
<text x="143.6" y="94.5">4</text>
<text x="151.2" y="94.5">12</text>
<text x="30" y="97.3" transform="rotate(90 30 97.3)">A1</text>
<text x="39.7" y="97.3" transform="rotate(90 39.7 97.3)">A2</text>
<text x="125" y="101.4" transform="rotate(-90 125 101.4)">-79</text>
<text x="173.2" y="101.2" transform="rotate(-90 173.2 101.2)">-87</text>
<text x="143.6" y="112.5">5</text>
<text x="151.2" y="112.5">13</text>
<text x="125" y="119.3" transform="rotate(-90 125 119.3)">-80</text>
<text x="173.2" y="119.3" transform="rotate(-90 173.2 119.3)">-88</text>
<text x="143.6" y="130.4">6</text>
<text x="151.2" y="130.4">14</text>
<text x="124.8" y="137" transform="rotate(-90 124.8 137)">-81</text>
<text x="143.6" y="148.4">7</text>
<text x="151.2" y="148.4">15</text>
<text x="124.8" y="154.9" transform="rotate(-90 124.8 154.9)">-82</text>
<text x="43.4" y="160.2" transform="rotate(-90 43.4 160.2)">-</text>
<text x="143.6" y="166.4">8</text>
<text x="151.2" y="166.4">16</text>
<text x="125.1" y="173" transform="rotate(-90 125.1 173)">-83</text>
<text x="4.9" y="202.8" transform="rotate(-90 4.9 202.8)">SOLIDWORKS Electrical</text>
<text x="191.6" y="201.5">No 3629</text>
<text x="241.2" y="201.3">E1641</text>
</g>
<g font-size="2.4">
<text x="277.2" y="183.8">REVISION</text>
<text x="193.4" y="191.3">0</text>
<text x="198.6" y="191.3">14.05.2019</text>
<text x="214" y="191.3">ozokur</text>
<text x="192" y="194.7">REV.</text>
<text x="202.7" y="194.7">DATE</text>
<text x="218.7" y="194.7">NAME</text>
<text x="242.1" y="194.7">CHANGES</text>
<text x="278" y="194.4">SCHEME</text>
<text x="9.2" y="200.9">CONTRACT:</text>
</g>
<g font-size="2.1">
<text x="17.1" y="21.2" transform="rotate(-90 17.1 21.2)">9-10</text>
<text x="139.9" y="22.7">2</text>
<text x="139.9" y="20.5">1</text>
<text x="154.5" y="20.5">9</text>
<text x="154.5" y="22.7">10</text>
<text x="283.1" y="21.3" transform="rotate(-90 283.1 21.3)">10-1</text>
<text x="139.9" y="29.9">5</text>
<text x="139.9" y="27.5">4</text>
<text x="139.9" y="25.1">3</text>
<text x="154.5" y="25.1">11</text>
<text x="154.5" y="27.5">12</text>
<text x="154.5" y="29.9">13</text>
<text x="139.9" y="34.7">7</text>
<text x="139.9" y="32.3">6</text>
<text x="154.5" y="32.3">14</text>
<text x="154.5" y="34.7">15</text>
<text x="137.2" y="40.1">-U14</text>
<text x="139.9" y="37.1">8</text>
<text x="153.9" y="41.7">-</text>
<text x="154.5" y="37.1">16</text>
<text x="251.1" y="43.1">12-9</text>
<text x="141.6" y="48.8">-</text>
<text x="153.9" y="54.9">-</text>
<text x="141.6" y="66.7">-</text>
<text x="153.9" y="72.9">-</text>
<text x="141.6" y="84.7">-</text>
<text x="153.9" y="90.8">-</text>
<text x="141.6" y="102.6">-</text>
<text x="153.9" y="108.8">-</text>
<text x="141.6" y="120.6">-</text>
<text x="153.9" y="126.7">-</text>
<text x="141.6" y="138.5">-</text>
<text x="153.9" y="144.7">-</text>
<text x="141.6" y="156.5">-</text>
<text x="153.9" y="162.6">-</text>
<text x="17.1" y="177.7" transform="rotate(-90 17.1 177.7)">10-10</text>
<text x="141.6" y="174.5">-</text>
<text x="283.1" y="177.5" transform="rotate(-90 283.1 177.5)">11-2</text>
<text x="192" y="198">Chassis Number</text>
<text x="241.7" y="198.1">Electric Number</text>
</g>
<text font-size="1.9" x="93.6" y="199.2">LOCATION:</text>
<text font-size="1.4" x="7.9" y="205.2">Document realized with version :</text>
<text font-size="1.2" x="30.3" y="205.1">2019.0.4.18</text>
</svg>
